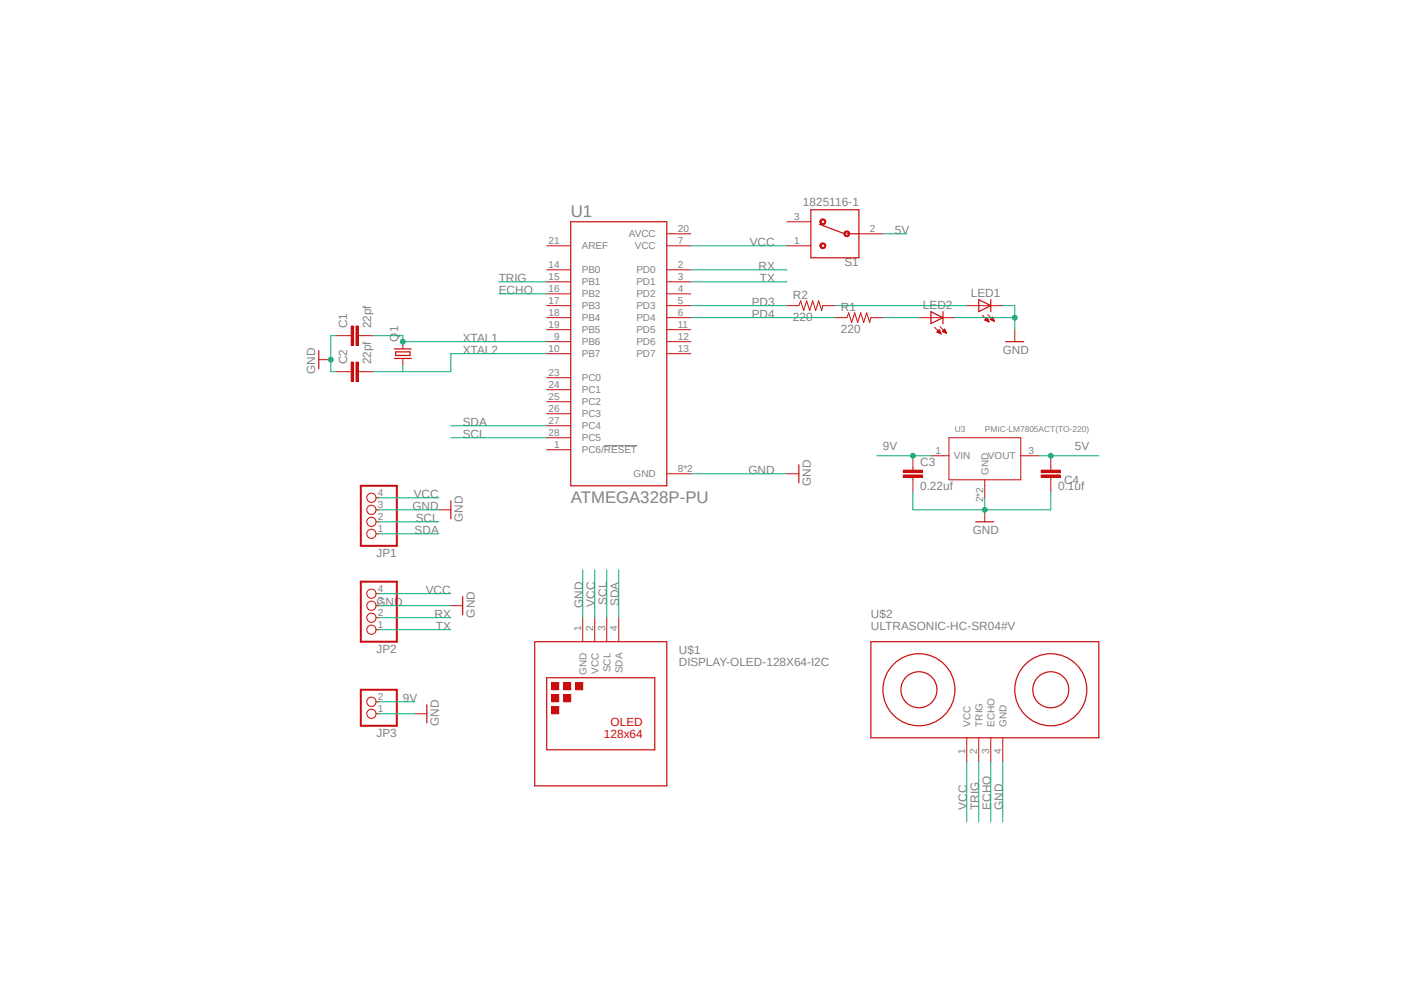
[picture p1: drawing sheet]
<svg xmlns="http://www.w3.org/2000/svg" width="297mm" height="210mm" viewBox="0 0 297 210" stroke-linecap="round" stroke-linejoin="round" font-family="sans-serif">
<path d="M21.5 38.3l254 138.4M275.5 38.3l-254 138.4" fill="none" stroke="#fff" stroke-width=".21"/>
<path d="M127.8 94.2h7" fill="none" stroke="#808080" stroke-width=".21"/>
<path d="M85.2 72.3v1.5M85.2 75.8v1.5M193.1 98.9v.5M193.1 101v.5M208.3 107.8v2.6" fill="none" stroke="#c90d0c" stroke-width=".21"/>
<path d="M83.4 73.8h3.6M83.4 75.8h3.6M83.7 74.4h3v.8h-3zM206.4 110.4h3.8" fill="none" stroke="#c90d0c" stroke-width=".25"/>
<path d="M191.1 99.4h4.1v.5h-4.1z" fill-rule="evenodd" fill="#c90d0c"/>
<path d="M191.1 99.4h4.1v.5h-4.1z" fill="none" stroke="#c90d0c" stroke-width=".21"/>
<path d="M191.1 100.5h4.1v.5h-4.1z" fill-rule="evenodd" fill="#c90d0c"/>
<path d="M193.1 96.4v2.5M222.3 98.9v.5M191.1 100.5h4.1v.5h-4.1zM193.1 101.5v2.5M222.3 101v.5" fill="none" stroke="#c90d0c" stroke-width=".21"/>
<path d="M220.3 99.4h4v.5h-4z" fill-rule="evenodd" fill="#c90d0c"/>
<path d="M220.3 99.4h4v.5h-4z" fill="none" stroke="#c90d0c" stroke-width=".21"/>
<path d="M220.3 100.5h4v.5h-4z" fill-rule="evenodd" fill="#c90d0c"/>
<g fill="none" stroke="#c90d0c" stroke-width=".21">
<path d="M115.7 52h5M115.7 57.1h5M115.7 59.6h5M141.1 52h5M141.1 57.1h5M141.1 59.6h5M141.1 49.4h5M115.7 62.1h5M115.7 64.6h5M115.7 67.2h5M115.7 69.7h5M115.7 72.3h5"/>
<path d="M115.7 74.8h5M115.7 79.9h5M141.1 62.1h5M141.1 64.6h5M141.1 67.2h5M141.1 69.7h5M141.1 72.3h5M141.1 74.8h5M115.7 92.6h5M115.7 82.4h5M115.7 85h5M115.7 87.5h5"/>
<path d="M115.7 90h5M115.7 95.1h5M196.9 96.4h3.8M200.7 92.6h15.2v8.9h-15.2zM215.9 96.4h3.9M222.3 96.4v2.5M141.1 100.2h5M208.3 101.5v3.8M220.3 100.5h4v.5h-4zM222.3 101.5v2.5M123.3 130.6v5.1M125.8 130.6v5.1"/>
<path d="M128.4 130.6v5.1M130.9 130.6v5.1"/>
</g>
<path d="M120.7 46.9h20.4v55.8h-20.4zM113.1 135.7h28v30.5h-28zM115.7 143.3h22.8v15.3h-22.8z" fill="none" stroke="#c90d0c" stroke-width=".25"/>
<path d="M116.7 144.4h1.5v1.5h-1.5z" fill-rule="evenodd" fill="#c90d0c"/>
<path d="M116.7 144.4h1.5v1.5h-1.5z" fill="none" stroke="#c90d0c" stroke-width=".21"/>
<path d="M119.2 144.4h1.5v1.5h-1.5z" fill-rule="evenodd" fill="#c90d0c"/>
<path d="M119.2 144.4h1.5v1.5h-1.5z" fill="none" stroke="#c90d0c" stroke-width=".21"/>
<path d="M116.7 146.9h1.5v1.5h-1.5z" fill-rule="evenodd" fill="#c90d0c"/>
<path d="M116.7 146.9h1.5v1.5h-1.5z" fill="none" stroke="#c90d0c" stroke-width=".21"/>
<path d="M121.8 144.4h1.5v1.5h-1.5z" fill-rule="evenodd" fill="#c90d0c"/>
<path d="M121.8 144.4h1.5v1.5h-1.5z" fill="none" stroke="#c90d0c" stroke-width=".21"/>
<path d="M116.7 149.4h1.5v1.6h-1.5z" fill-rule="evenodd" fill="#c90d0c"/>
<path d="M116.7 149.4h1.5v1.6h-1.5z" fill="none" stroke="#c90d0c" stroke-width=".21"/>
<path d="M119.2 146.9h1.5v1.5h-1.5z" fill-rule="evenodd" fill="#c90d0c"/>
<g fill="none" stroke="#c90d0c" stroke-width=".21">
<path d="M73.8 71h.5M75.8 71h.5M166.5 64.6h2.5l.4-1 .6 2.1 .6-2.1 .7 2.1 .6-2.1 .7 2.1 .6-2.1 .6 2.1 .3-1.1h2.5M176.6 67.2h2.6l.3-1 .7 2 .6-2 .6 2 .7-2 .6 2 .6-2 .7 2 .2-1h2.6M194.4 67.2h7.6M197.7 69.2l1.4 1.4M198.2 70.2l.9 .4M198.2 70.2l.5-.5 .4 .9M198.2 70.2h.7M198.3 70.1h.6M198.4 70.3h.5M198.4 70.1h.4"/>
<path d="M198.5 70h.3M198.5 70.4h.5M198.5 69.9h.3M198.6 69.8h.1M198.8 70.5h.2M198.8 69.1l1.4 1.4M199 70.6h.1M199.3 70.1l.6-.5 .3 .9zM199.4 70.1h.7M199.4 70.1h.6M199.5 70h.5M199.6 69.9h.3"/>
<path d="M199.6 70.2h.5M199.6 69.8h.3M199.7 69.7h.2M199.8 70.3h.4M200 70.4h.2M200.2 70.5h.1M204.5 64.6h7.6M207.8 66.7l1.4 1.4M208.3 67.7l.5-.5 .4 .9zM208.4 67.7h.7M208.4 67.6h.6M208.5 67.6h.5"/>
<path d="M208.6 67.5h.4M208.6 67.8h.5M208.7 67.4h.2M208.7 67.3h.2M208.8 67.9h.4M208.8 67.2h.1M209 66.5l1.4 1.4M209 68h.2M209.5 67.6l.9 .3M209.5 67.6l.5-.5 .4 .8M209.5 67.6h.7M209.6 67.5h.6"/>
<path d="M209.7 67.6h.5M209.7 67.4h.4M209.8 67.3h.3M209.8 67.7h.5M209.8 67.2h.3M209.9 67.1h.1M210.1 67.8h.2M210.3 67.9h.1M79.5 112.9h.6M79.5 110.4h.6M79.5 107.8h.6M79.5 105.3h.6"/>
<path d="M79.5 133.2h.6M79.5 130.6h.6M79.5 128.1h.6M79.5 125.6h.6M119.2 146.9h1.5v1.5h-1.5zM204.5 156v5.1M207.1 156v5.1M209.6 156v5.1M212.1 156v5.1"/>
<circle cx="78.6" cy="110.4" r=".98"/>
<circle cx="78.6" cy="105.3" r=".98"/>
<circle cx="78.6" cy="112.9" r=".98"/>
<circle cx="78.6" cy="107.8" r=".98"/>
<circle cx="78.6" cy="128.1" r=".98"/>
<circle cx="78.6" cy="130.6" r=".98"/>
<circle cx="78.6" cy="125.6" r=".98"/>
<circle cx="78.6" cy="133.2" r=".98"/>
</g>
<g fill="none" stroke="#c90d0c" stroke-width=".25">
<path d="M196.9 65.9l2.6 1.3-2.6 1.3zM199.5 65.9v2.6M207.1 63.4l2.5 1.2-2.5 1.3zM209.6 63.4v2.5M184.2 135.7h48.3v20.3h-48.3z"/>
<circle cx="194.4" cy="145.9" r="3.8"/>
<circle cx="194.4" cy="145.9" r="7.6"/>
<circle cx="222.3" cy="145.9" r="3.8"/>
<circle cx="222.3" cy="145.9" r="7.6"/>
</g>
<path d="M76.3 102.7h7.6v12.7h-7.6zM76.3 123h7.6v12.7h-7.6z" fill="none" stroke="#c90d0c" stroke-width=".42"/>
<path d="M74.3 69h.5v4h-.5z" fill-rule="evenodd" fill="#c90d0c"/>
<path d="M74.3 69h.5v4h-.5z" fill="none" stroke="#c90d0c" stroke-width=".21"/>
<path d="M75.3 69h.5v4h-.5z" fill-rule="evenodd" fill="#c90d0c"/>
<path d="M71.2 71h2.6M73.8 78.6h.5M75.3 69h.5v4h-.5zM75.8 78.6h.5M76.3 71h2.6" fill="none" stroke="#c90d0c" stroke-width=".21"/>
<path d="M74.3 76.6h.5v4h-.5z" fill-rule="evenodd" fill="#c90d0c"/>
<path d="M74.3 76.6h.5v4h-.5z" fill="none" stroke="#c90d0c" stroke-width=".21"/>
<path d="M75.3 76.6h.5v4h-.5z" fill-rule="evenodd" fill="#c90d0c"/>
<g fill="none" stroke="#c90d0c" stroke-width=".21">
<path d="M67.4 76.1h2.6M71.2 78.6h2.6M75.3 76.6h.5v4h-.5zM76.3 78.6h2.6M214.7 69.7v2.6M92.8 107.8h2.6M166.5 100.2h2.5M95.4 128.1h2.5M79.5 151h.6M79.5 148.4h.6M87.8 151h2.5"/>
<circle cx="78.6" cy="148.4" r=".98"/>
<circle cx="78.6" cy="151" r=".98"/>
</g>
<path d="M171.5 44.4h10.2v10.1h-10.2zM67.4 74.2v3.8M212.8 72.3h3.8M169 98.3v3.8M95.4 105.9v3.8M97.9 126.2v3.8M90.3 149.1v3.8" fill="none" stroke="#c90d0c" stroke-width=".25"/>
<path d="M76.3 145.9h7.6v7.6h-7.6z" fill="none" stroke="#c90d0c" stroke-width=".42"/>
<path d="M178.6 49.1a.64 .64 0 0 1 1-.1 .64 .64 0 0 1-.2 1 .64 .64 0 0 1-.9-.6h.3v-.2a.39 .39 0 0 1 .5-.1 .39 .39 0 0 1 .2 .5l-.2 .2h-.4l-.1-.4h-.3z" fill-rule="evenodd" fill="#c90d0c"/>
<path d="M178.6 49.1a.64 .64 0 0 1 1-.1 .64 .64 0 0 1-.2 1 .64 .64 0 0 1-.9-.6h.3v-.2a.39 .39 0 0 1 .5-.1 .39 .39 0 0 1 .2 .5l-.2 .2h-.4l-.1-.4h-.3z" fill="none" stroke="#c90d0c" stroke-width=".21"/>
<path d="M173.5 46.6a.64 .64 0 0 1 1.1-.1 .64 .64 0 0 1-.3 1 .64 .64 0 0 1-.9-.6h.3v-.2a.39 .39 0 0 1 .6-.1 .39 .39 0 0 1 .1 .5l-.2 .1h-.3l-.2-.3h-.3z" fill-rule="evenodd" fill="#c90d0c"/>
<path d="M173.5 46.6a.64 .64 0 0 1 1.1-.1 .64 .64 0 0 1-.3 1 .64 .64 0 0 1-.9-.6h.3v-.2a.39 .39 0 0 1 .6-.1 .39 .39 0 0 1 .1 .5l-.2 .1h-.3l-.2-.3h-.3z" fill="none" stroke="#c90d0c" stroke-width=".21"/>
<path d="M173.5 51.6a.64 .64 0 0 1 1.1 0 .64 .64 0 0 1-.3 1 .64 .64 0 0 1-.9-.6h.3a.38 .38 0 0 1 .4-.4 .38 .38 0 0 1 .3 .5 .38 .38 0 0 1-.5 .2l-.2-.3h-.3z" fill-rule="evenodd" fill="#c90d0c"/>
<path d="M166.5 52h5M166.5 46.9h5M173.5 51.6a.64 .64 0 0 1 1.1 0 .64 .64 0 0 1-.3 1 .64 .64 0 0 1-.9-.6h.3a.38 .38 0 0 1 .4-.4 .38 .38 0 0 1 .3 .5 .38 .38 0 0 1-.5 .2l-.2-.3h-.3zM181.7 49.4h5.1" fill="none" stroke="#c90d0c" stroke-width=".21"/>
<path d="M173.3 47.4l5.3 2M179.2 49.4h2.5" fill="none" stroke="#c90d0c" stroke-width=".25"/>
<path d="M193.1 104v3.8h15.2v-2.5" fill="none" stroke="#0dab76" stroke-width=".21"/>
<circle cx="208.3" cy="107.8" r=".51" fill="#0dab76"/>
<g fill="none" stroke="#0dab76" stroke-width=".21">
<path d="M71.2 71h-1.2v7.6h1.2M146.1 100.2h20.4M222.3 104v3.8h-14"/>
<circle cx="208.3" cy="107.8" r=".51"/>
</g>
<circle cx="70" cy="76.1" r=".51" fill="#0dab76"/>
<g fill="none" stroke="#0dab76" stroke-width=".21">
<path d="M202 67.2h12.7M212.1 64.6h2.6v5.1"/>
<circle cx="70" cy="76.1" r=".51"/>
</g>
<circle cx="214.7" cy="67.2" r=".51" fill="#0dab76"/>
<g fill="none" stroke="#0dab76" stroke-width=".21">
<path d="M222.3 96.4h10.2M80.1 107.8h12.7M80.1 128.1h15.3M123.3 120.5v10.1M80.1 151h7.7M212.1 161.1v12.7"/>
<circle cx="214.7" cy="67.2" r=".51"/>
</g>
<circle cx="222.3" cy="96.4" r=".51" fill="#0dab76"/>
<g fill="none" stroke="#0dab76" stroke-width=".21">
<path d="M186.8 49.4h5.1M185.5 96.4h7.6M219.8 96.4h2.5"/>
<circle cx="222.3" cy="96.4" r=".51"/>
</g>
<circle cx="193.1" cy="96.4" r=".51" fill="#0dab76"/>
<g fill="none" stroke="#0dab76" stroke-width=".21">
<path d="M146.1 52h20.4M78.9 71h6.3v1.3h30.5M193.1 96.4h3.8M80.1 105.3h12.7M80.1 125.6h15.3M125.8 120.5v10.1M80.1 148.4h7.7M204.5 161.1v12.7"/>
<circle cx="193.1" cy="96.4" r=".51"/>
</g>
<circle cx="85.2" cy="72.3" r=".51" fill="#0dab76"/>
<g fill="none" stroke="#0dab76" stroke-width=".21">
<path d="M105.5 59.6h10.2M146.1 57.1h20.4M146.1 59.6h20.4M85.2 77.3v1.3M105.5 62.1h10.2M115.7 74.8h-20.3v3.8h-16.5M146.1 64.6h20.4M146.1 67.2h30.5M176.6 64.6h27.9M186.8 67.2h7.6M95.4 90h20.3M95.4 92.6h20.3"/>
<path d="M80.1 112.9h12.7M80.1 110.4h12.7M80.1 130.6h15.3M80.1 133.2h15.3M128.4 120.5v10.1M130.9 120.5v10.1M207.1 161.1v12.7M209.6 161.1v12.7"/>
<circle cx="85.2" cy="72.3" r=".51"/>
</g>
<g font-size="3.6" fill="#808080">
<text x="120.7" y="45.8">U1</text>
<text x="120.7" y="106.3">ATMEGA328P-PU</text>
</g>
<g font-size="2.5" fill="#808080">
<text x="169.8" y="43.6">1825116-1</text>
<text x="158.6" y="52">VCC</text>
<text x="189.3" y="49.4">5V</text>
<text x="105.5" y="59.6">TRIG</text>
<text x="160.4" y="57.1">RX</text>
<text x="160.7" y="59.6">TX</text>
<text x="178.6" y="56.3">S1</text>
<text x="105.5" y="62.1">ECHO</text>
<text x="159" y="64.6">PD3</text>
<text x="167.7" y="63.2">R2</text>
<text x="177.9" y="65.7">R1</text>
<text x="195.2" y="65.4">LED2</text>
<text x="205.4" y="62.9">LED1</text>
<text x="73.4" y="69.5" transform="rotate(-90 73.4 69.5)">C1</text>
<text x="78.5" y="69.5" transform="rotate(-90 78.5 69.5)">22pf</text>
<text x="159" y="67.2">PD4</text>
<text x="167.7" y="67.9">220</text>
<text x="177.9" y="70.5">220</text>
<text x="73.4" y="77.1" transform="rotate(-90 73.4 77.1)">C2</text>
<text x="78.5" y="77.1" transform="rotate(-90 78.5 77.1)">22pf</text>
<text x="84.2" y="72.3" transform="rotate(-90 84.2 72.3)">Q1</text>
<text x="97.9" y="72.3">XTAL1</text>
<text x="97.9" y="74.8">XTAL2</text>
<text x="212.1" y="74.8">GND</text>
<text x="66.7" y="79.1" transform="rotate(-90 66.7 79.1)">GND</text>
<text x="97.9" y="90">SDA</text>
<text x="97.9" y="92.6">SCL</text>
<text x="186.8" y="95.1">9V</text>
<text x="227.4" y="95.1">5V</text>
<text x="158.3" y="100.2">GND</text>
<text x="194.7" y="98.6">C3</text>
<text x="87.3" y="107.8">GND</text>
<text x="87.5" y="105.3">VCC</text>
<text x="171.5" y="102.7" transform="rotate(-90 171.5 102.7)">GND</text>
<text x="194.7" y="103.6">0.22uf</text>
<text x="223.8" y="103.6">0.1uf</text>
<text x="225.1" y="102.4">C4</text>
<text x="87.7" y="112.9">SDA</text>
<text x="88" y="110.4">SCL</text>
<text x="97.9" y="110.4" transform="rotate(-90 97.9 110.4)">GND</text>
<text x="205.8" y="112.9">GND</text>
<text x="79.6" y="117.9">JP1</text>
<text x="90.1" y="125.6">VCC</text>
<text x="79.6" y="128.1">GND</text>
<text x="91.9" y="130.6">RX</text>
<text x="100.4" y="130.6" transform="rotate(-90 100.4 130.6)">GND</text>
<text x="123.3" y="128.7" transform="rotate(-90 123.3 128.7)">GND</text>
<text x="125.8" y="128.4" transform="rotate(-90 125.8 128.4)">VCC</text>
<text x="128.4" y="127.9" transform="rotate(-90 128.4 127.9)">SCL</text>
<text x="130.9" y="128.2" transform="rotate(-90 130.9 128.2)">SDA</text>
<text x="184.2" y="130.6">U$2</text>
<text x="92.2" y="133.2">TX</text>
<text x="184.2" y="133.2">ULTRASONIC-HC-SR04#V</text>
<text x="79.6" y="138.1">JP2</text>
<text x="143.6" y="140.8">DISPLAY-OLED-128X64-I2C</text>
<text x="143.6" y="138.3">U$1</text>
<text x="85.2" y="148.4">9V</text>
<text x="79.6" y="155.9">JP3</text>
<text x="92.8" y="153.5" transform="rotate(-90 92.8 153.5)">GND</text>
<text x="204.6" y="171.3" transform="rotate(-90 204.6 171.3)">VCC</text>
<text x="207.1" y="171.3" transform="rotate(-90 207.1 171.3)">TRIG</text>
<text x="209.6" y="171.3" transform="rotate(-90 209.6 171.3)">ECHO</text>
<text x="212.1" y="171.3" transform="rotate(-90 212.1 171.3)">GND</text>
</g>
<g font-size="2.5" fill="#c90d0c">
<text x="129.2" y="153.5">OLED</text>
<text x="127.8" y="156">128x64</text>
</g>
<g font-size="2.1" fill="#808080">
<text x="168" y="46.5">3</text>
<text x="116" y="51.6">21</text>
<text x="123.1" y="52.7">AREF</text>
<text x="133.1" y="50.2">AVCC</text>
<text x="134.3" y="52.7">VCC</text>
<text x="143.4" y="51.6">7</text>
<text x="143.4" y="49.1">20</text>
<text x="168" y="51.6">1</text>
<text x="184" y="49.1">2</text>
<text x="116" y="56.7">14</text>
<text x="116" y="59.2">15</text>
<text x="123.1" y="57.8">PB0</text>
<text x="134.6" y="57.8">PD0</text>
<text x="143.4" y="56.7">2</text>
<text x="143.4" y="59.2">3</text>
<text x="116" y="61.8">16</text>
<text x="116" y="64.3">17</text>
<text x="123.1" y="60.4">PB1</text>
<text x="123.1" y="62.9">PB2</text>
<text x="123.1" y="65.4">PB3</text>
<text x="134.6" y="60.4">PD1</text>
<text x="134.6" y="62.9">PD2</text>
<text x="134.6" y="65.4">PD3</text>
<text x="143.4" y="61.8">4</text>
<text x="143.4" y="64.3">5</text>
<text x="116" y="66.8">18</text>
<text x="116" y="69.4">19</text>
<text x="117.2" y="71.9">9</text>
<text x="123.1" y="67.9">PB4</text>
<text x="123.1" y="70.5">PB5</text>
<text x="134.6" y="67.9">PD4</text>
<text x="134.6" y="70.5">PD5</text>
<text x="143.4" y="66.8">6</text>
<text x="143.4" y="69.4">11</text>
<text x="143.4" y="71.9">12</text>
<text x="116" y="74.5">10</text>
<text x="123.1" y="73">PB6</text>
<text x="123.1" y="75.6">PB7</text>
<text x="134.6" y="73">PD6</text>
<text x="134.6" y="75.6">PD7</text>
<text x="143.4" y="74.5">13</text>
<text x="116" y="79.5">23</text>
<text x="116" y="82.1">24</text>
<text x="123.1" y="80.6">PC0</text>
<text x="123.1" y="83.2">PC1</text>
<text x="116" y="84.6">25</text>
<text x="116" y="87.2">26</text>
<text x="116" y="89.7">27</text>
<text x="123.1" y="85.7">PC2</text>
<text x="123.1" y="88.3">PC3</text>
<text x="116" y="92.2">28</text>
<text x="117.2" y="94.8">1</text>
<text x="123.1" y="90.8">PC4</text>
<text x="123.1" y="93.3">PC5</text>
<text x="123.1" y="95.9">PC6/RESET</text>
<text x="134" y="101">GND</text>
<text x="143.4" y="99.8">8*2</text>
<text x="197.9" y="96.1">1</text>
<text x="201.8" y="97.2">VIN</text>
<text x="209" y="97.2">VOUT</text>
<text x="209.1" y="100.4" transform="rotate(-90 209.1 100.4)">GND</text>
<text x="217.6" y="96.1">3</text>
<text x="79.9" y="107.4">3</text>
<text x="79.9" y="104.9">4</text>
<text x="208" y="106.3" transform="rotate(-90 208 106.3)">2*2</text>
<text x="79.9" y="112.5">1</text>
<text x="79.9" y="110">2</text>
<text x="79.9" y="125.2">4</text>
<text x="79.9" y="130.3">2</text>
<text x="79.9" y="127.8">3</text>
<text x="79.9" y="132.8">1</text>
<text x="122.9" y="133.4" transform="rotate(-90 122.9 133.4)">1</text>
<text x="125.5" y="133.4" transform="rotate(-90 125.5 133.4)">2</text>
<text x="128" y="133.4" transform="rotate(-90 128 133.4)">3</text>
<text x="130.6" y="133.4" transform="rotate(-90 130.6 133.4)">4</text>
<text x="124" y="142.7" transform="rotate(-90 124 142.7)">GND</text>
<text x="126.6" y="142.5" transform="rotate(-90 126.6 142.5)">VCC</text>
<text x="129.1" y="142.2" transform="rotate(-90 129.1 142.2)">SCL</text>
<text x="131.7" y="142.4" transform="rotate(-90 131.7 142.4)">SDA</text>
<text x="79.9" y="148.1">2</text>
<text x="79.9" y="150.6">1</text>
<text x="205.3" y="153.7" transform="rotate(-90 205.3 153.7)">VCC</text>
<text x="207.8" y="153.7" transform="rotate(-90 207.8 153.7)">TRIG</text>
<text x="210.4" y="153.7" transform="rotate(-90 210.4 153.7)">ECHO</text>
<text x="212.9" y="153.7" transform="rotate(-90 212.9 153.7)">GND</text>
<text x="204.2" y="159.6" transform="rotate(-90 204.2 159.6)">1</text>
<text x="206.7" y="159.6" transform="rotate(-90 206.7 159.6)">2</text>
<text x="209.3" y="159.6" transform="rotate(-90 209.3 159.6)">3</text>
<text x="211.8" y="159.6" transform="rotate(-90 211.8 159.6)">4</text>
</g>
<g font-size="1.8" fill="#808080">
<text x="202" y="91.3">U3</text>
<text x="208.3" y="91.3">PMIC-LM7805ACT(TO-220)</text>
</g>
</svg>
